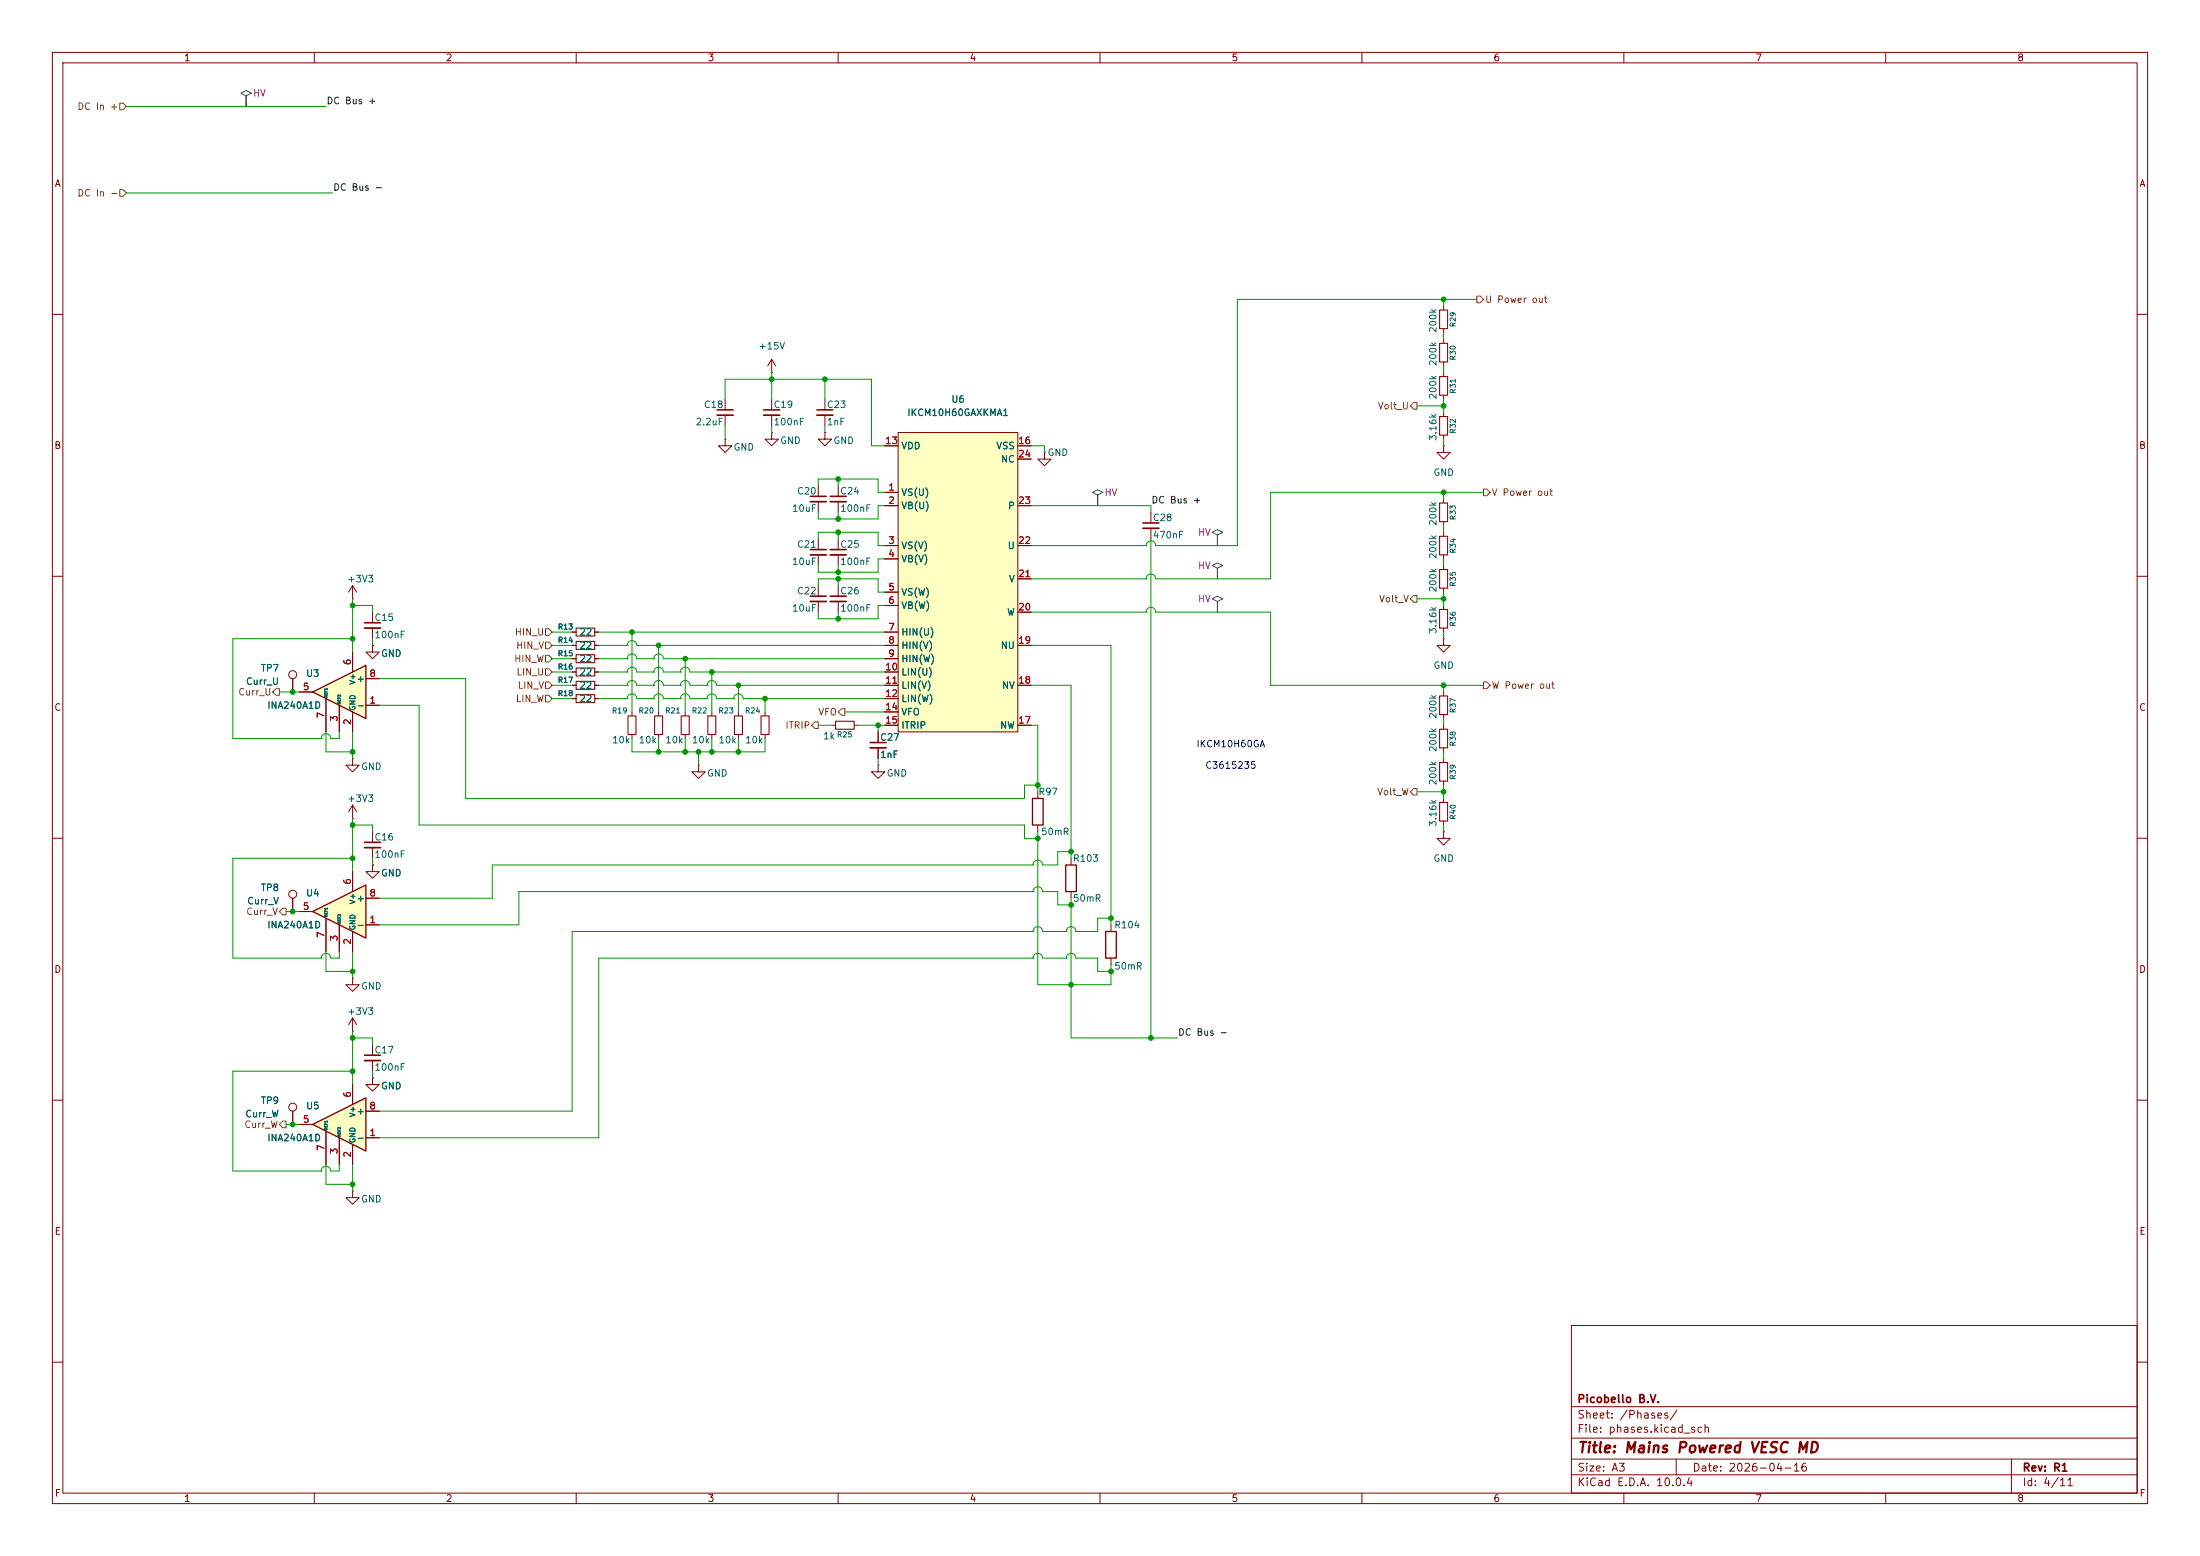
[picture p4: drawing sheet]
<svg xmlns="http://www.w3.org/2000/svg" width="420mm" height="297mm" viewBox="0 0 420 297" stroke-linecap="round" stroke-linejoin="round" font-family="sans-serif">
<g fill="none" stroke="#840000" stroke-width=".19">
<path d="M10 10h400v277h-400zM12 12h396v273h-396zM60 10v2M110 10v2M160 10v2M210 10v2M260 10v2M310 10v2M360 10v2M10 60h2M408 60h2M156.2 92.7v2"/>
<path d="M156.2 95.8v2M160 92.7v2M160 95.8v2M10 110h2M156.2 102.9v2M156.2 105.9v2.1M156.2 111.8v2M156.2 114.8v2M160 102.9v2M160 105.9v2.1M160 111.8v2M160 114.8v2"/>
<path d="M275.6 115.6v.7M275.6 119.9v.8M408 110h2M275.6 121.9v1.3h-1.3l1.3 1.3 1.3-1.3h-1.3M275.6 121.9h.1M275.6 132.1v.7M275.6 136.4v.8M275.6 138.4v.8M10 160h2M133.3 146.1v1.2h-1.2l1.2 1.3 1.3-1.3h-1.3M133.3 146.1h.1M275.6 142.7v.8"/>
<path d="M275.6 144.8v.7M275.6 149.1v.8M275.6 152.4v.8M275.6 156.7v.8M408 160h2M204.5 163.8v1.3M204.5 170.2v1.3M212.1 176.5v1.3M212.1 182.9v1.3M10 210h2M408 210h2M300 253h108v32h-108z"/>
<path d="M10 260h2M300 278.5h108M300 274.5h108M300 268.5h108M320 278.5v3M384 278.5v6.5M408 260h2M60 285v2M110 285v2M160 285v2M210 285v2M260 285v2"/>
<path d="M300 281.5h108M310 285v2M360 285v2"/>
</g>
<path d="M154.7 94.7h3M158.5 94.7h3M154.7 113.8h3M154.7 104.9h3M158.5 113.8h3M158.5 104.9h3" fill="none" stroke="#840000" stroke-width=".3"/>
<path d="M154.7 95.8h3M158.5 95.8h3M154.7 114.8h3M154.7 105.9h3M158.5 114.8h3M158.5 105.9h3" fill="none" stroke="#840000" stroke-width=".33"/>
<path d="M203.5 165.1h2v5.1h-2zM211.1 177.8h2v5.1h-2z" fill="none" stroke="#840000" stroke-width=".25"/>
<path d="M274.8 116.3h1.6v3.6h-1.6zM274.8 139.2h1.6v3.5h-1.6zM274.8 132.8h1.6v3.6h-1.6zM274.8 153.2h1.6v3.5h-1.6zM274.8 145.5h1.6v3.6h-1.6z" fill="none" stroke="#840000" stroke-width=".2"/>
<path d="M171.4 82.6h22.9v57.1h-22.9z" fill="#ffffc2"/>
<g fill="none" stroke="#840000" stroke-width=".19">
<path d="M138.4 76.2v2M138.4 79.2v2.1M147.3 71.1h.1M147.3 68.6v2.5M147.3 76.2v2M147.3 79.2v2.1M147.3 68.6l-.7 1.3M147.3 68.6l.8 1.3M157.5 76.2v2M157.5 79.2v2.1M138.4 83.8v1.3h-1.2l1.2 1.3 1.3-1.3h-1.3M138.4 83.8h.1"/>
<path d="M147.3 82.6v1.2h-1.3l1.3 1.3 1.3-1.3h-1.3M147.3 82.6h.1M157.5 82.6v1.2h-1.3l1.3 1.3 1.2-1.3h-1.2M157.5 82.6h.1M168.9 94h2.5M168.9 96.5h2.5M168.9 85.1h2.5M171.4 82.6h22.9v57.1h-22.9zM194.3 96.5h2.5M194.3 85.1h2.5M194.3 87.6h2.5M199.4 86.4v1.2h-1.3l1.3 1.3 1.3-1.3h-1.3"/>
<path d="M199.4 86.4h.1M168.9 104.1h2.5M168.9 106.7h2.5M168.9 113h2.5M168.9 115.6h2.5M194.3 104.1h2.5M194.3 116.8h2.5M194.3 110.5h2.5M275.6 101.6v.8M275.6 105.9v.8M275.6 108v.7M275.6 112.3v.7"/>
<path d="M55.9 129.5v2.6M167.6 139.7v2M168.9 120.7h2.5M168.9 123.2h2.5M168.9 125.7h2.5M168.9 128.3h2.5M168.9 130.8h2.5M168.9 133.4h2.5M168.9 135.9h2.5M168.9 138.4h2.5M194.3 123.2h2.5M194.3 130.8h2.5"/>
<path d="M194.3 138.4h2.5M167.6 146.1v1.2h-1.2l1.2 1.3 1.3-1.3h-1.3M167.6 146.1h.1M167.6 142.7v2.1M67.3 196.9h.1M67.3 186.7v1.3h-1.3l1.3 1.2 1.3-1.2h-1.3M67.3 186.7h.1M67.3 194.3l-.8 1.3M67.3 194.3l.8 1.3M67.3 194.3v2.6M71.1 199.4v2M71.1 205.7v1.3h-1.3l1.3 1.3 1.3-1.3h-1.3"/>
<path d="M71.1 205.7h.1M71.1 202.4v2.1"/>
<circle cx="55.9" cy="128.8" r=".76"/>
</g>
<path d="M136.9 78.2h3.1M145.8 78.2h3M156 78.2h3M166.1 141.7h3.1M69.6 201.4h3" fill="none" stroke="#840000" stroke-width=".3"/>
<path d="M136.9 79.2h3.1M145.8 79.2h3M156 79.2h3M166.1 142.7h3.1M69.6 202.4h3" fill="none" stroke="#840000" stroke-width=".33"/>
<path d="M274.8 108.7h1.6v3.6h-1.6zM274.8 102.4h1.6v3.5h-1.6z" fill="none" stroke="#840000" stroke-width=".2"/>
<path d="M59.7 174l10.1-5.1v10.2z" fill="#ffffc2"/>
<path d="M59.7 174l10.1-5.1v10.2z" fill="none" stroke="#840000" stroke-width=".25"/>
<g fill="none" stroke="#840000" stroke-width=".19">
<path d="M67.3 114.3h.1M67.3 111.8v2.5M67.3 111.8l-.8 1.2M67.3 111.8l.8 1.2M71.1 116.8v2.1M71.1 119.9v2M71.1 123.2v1.3h-1.3l1.3 1.2 1.3-1.2h-1.3M71.1 123.2h.1M109.2 128.3h.8M109.2 130.8h.8M109.2 133.4h.8M109.2 123.2h.8"/>
<path d="M109.2 120.7h.8M109.2 125.7h.8M113.5 128.3h.8M113.5 130.8h.8M113.5 133.4h.8M113.5 123.2h.8M113.5 120.7h.8M113.5 125.7h.8M275.6 158.8v1.2h-1.3l1.3 1.3 1.3-1.3h-1.3M275.6 158.8h.1M55.9 171.5v2.5M57.1 174h2.6"/>
<path d="M62.2 175.3v6.3M64.8 176.5v5.1M67.3 166.4v3.8M67.3 177.8v3.8M69.8 176.5h2.6M69.8 171.5h2.6M71.1 165.1v1.3h-1.3l1.3 1.2 1.3-1.2h-1.3M71.1 165.1h.1"/>
<circle cx="55.9" cy="170.7" r=".76"/>
</g>
<path d="M110 119.9h3.5v1.5h-3.5zM110 127.5h3.5v1.5h-3.5zM110 130h3.5v1.6h-3.5zM110 132.6h3.5v1.5h-3.5zM110 122.4h3.5v1.6h-3.5zM110 125h3.5v1.5h-3.5z" fill="none" stroke="#840000" stroke-width=".2"/>
<path d="M69.6 118.9h3" fill="none" stroke="#840000" stroke-width=".3"/>
<path d="M69.6 119.9h3" fill="none" stroke="#840000" stroke-width=".33"/>
<path d="M59.7 132.1l10.1-5.1v10.2z" fill="#ffffc2"/>
<path d="M59.7 132.1l10.1-5.1v10.2z" fill="none" stroke="#840000" stroke-width=".25"/>
<g fill="none" stroke="#840000" stroke-width=".19">
<path d="M57.1 132.1h2.6M62.2 133.4v6.3M64.8 134.6v5.1M67.3 124.5v3.8M67.3 135.9v3.8M69.8 134.6h2.6M69.8 129.5h2.6M120.6 135.9v.8M67.3 156.2h.1M67.3 144.8v1.3h-1.3l1.3 1.2 1.3-1.2h-1.3M67.3 144.8h.1M67.3 153.7v2.5"/>
<path d="M67.3 153.7l-.8 1.2M67.3 153.7l.8 1.2M71.1 158.8v2M120.6 140.2v.8M71.1 161.8v2M55.9 212.1v2.5"/>
<circle cx="55.9" cy="211.3" r=".76"/>
</g>
<path d="M69.6 160.8h3" fill="none" stroke="#840000" stroke-width=".3"/>
<path d="M69.6 161.8h3" fill="none" stroke="#840000" stroke-width=".33"/>
<path d="M119.9 136.7h1.5v3.5h-1.5z" fill="none" stroke="#840000" stroke-width=".2"/>
<path d="M59.7 214.6l10.1-5v10.1z" fill="#ffffc2"/>
<path d="M197.1 152.4h2v5.1h-2zM59.7 214.6l10.1-5v10.1z" fill="none" stroke="#840000" stroke-width=".25"/>
<g fill="none" stroke="#840000" stroke-width=".19">
<path d="M275.6 58.4v.8M275.6 62.7v.8M275.6 64.8v.7M275.6 69.1v.8M275.6 71.1v.8M275.6 75.4v.8M275.6 78.7v.8M168.9 94h2.5M168.9 96.5h2.5M168.9 85.1h2.5M194.3 96.5h2.5M194.3 85.1h2.5"/>
<path d="M194.3 87.6h2.5M219.7 97.8v2M275.6 85.1v1.3h-1.3l1.3 1.2 1.3-1.2h-1.3M275.6 85.1h.1M275.6 83.1v.7M275.6 95.3v.7M275.6 99.6v.7M168.9 104.1h2.5M168.9 106.7h2.5M168.9 113h2.5M168.9 115.6h2.5M194.3 104.1h2.5"/>
<path d="M194.3 116.8h2.5M194.3 110.5h2.5M219.7 100.8v2.1M55.9 129.5v2.6M57.1 132.1h2.6M62.2 133.4v6.3M64.8 134.6v5.1M67.3 124.5v3.8M67.3 135.9v3.8M69.8 134.6h2.6M69.8 129.5h2.6M71.1 123.2h.1"/>
<path d="M109.2 120.7h.8M109.2 123.2h.8M109.2 125.7h.8M109.2 128.3h.8M109.2 130.8h.8M109.2 133.4h.8M113.5 120.7h.8M113.5 123.2h.8M113.5 125.7h.8M113.5 128.3h.8M113.5 130.8h.8M113.5 133.4h.8"/>
<path d="M125.7 135.9v.8M130.8 135.9v.8M135.9 135.9v.8M141 135.9v.8M146 135.9v.8M158.7 138.4h.8M163.1 138.4h.7M167.6 139.7v2M168.9 138.4h2.5M168.9 120.7h2.5M168.9 123.2h2.5M168.9 125.7h2.5"/>
<path d="M168.9 128.3h2.5M168.9 130.8h2.5M168.9 133.4h2.5M168.9 135.9h2.5M194.3 138.4h2.5M194.3 123.2h2.5M194.3 130.8h2.5M125.7 140.2v.8M130.8 140.2v.8M135.9 140.2v.8M141 140.2v.8M146 140.2v.8"/>
<path d="M167.6 142.7v2.1M198.1 151.1v1.3M198.1 157.5v1.3M55.9 171.5v2.5M57.1 174h2.6M62.2 175.3v6.3M64.8 176.5v5.1M67.3 166.4v3.8M67.3 177.8v3.8M69.8 176.5h2.6M69.8 171.5h2.6M71.1 165.1h.1"/>
<path d="M55.9 212.1v2.5M57.1 214.6h2.6M62.2 215.9v6.3M64.8 217.2v5M67.3 207v3.8M67.3 218.4v3.8M69.8 217.2h2.6M69.8 212.1h2.6M71.1 205.7h.1M67.3 227.3v1.3h-1.3l1.3 1.3 1.3-1.3h-1.3M67.3 227.3h.1"/>
</g>
<path d="M218.2 99.8h3" fill="none" stroke="#840000" stroke-width=".3"/>
<path d="M218.2 100.8h3" fill="none" stroke="#840000" stroke-width=".33"/>
<path d="M274.8 59.2h1.6v3.5h-1.6zM274.8 79.5h1.6v3.6h-1.6zM274.8 65.5h1.6v3.6h-1.6zM274.8 71.9h1.6v3.5h-1.6zM274.8 96h1.6v3.6h-1.6zM125 136.7h1.5v3.5h-1.5zM130 136.7h1.6v3.5h-1.6zM135.1 136.7h1.6v3.5h-1.6zM140.2 136.7h1.5v3.5h-1.5zM145.3 136.7h1.5v3.5h-1.5zM159.5 137.7h3.6v1.5h-3.6z" fill="none" stroke="#840000" stroke-width=".2"/>
<path d="M46 17.8l1-.5 1 .5-1 .5v2v-2zM208.5 94l1-.5 1.1 .5-1.1 .5v2v-2zM231.4 108l1-.6 1 .6-1 .5v2v-2zM231.4 114.3l1-.5 1 .5-1 .5v2v-2zM231.4 101.6l1-.5 1 .5-1 .5v2v-2z" fill="none" stroke="#484848" stroke-width=".19"/>
<g fill="none" stroke="#725600" stroke-width=".19">
<path d="M22.9 19.7h.6l.6 .6-.6 .7h-.6zM22.9 36.2h.6l.6 .6-.6 .7h-.6zM281.9 56.5h.7l.6 .7-.6 .6h-.7zM269.2 77.5l.7-.7h.6v1.3h-.6zM283.2 93.3h.6l.7 .7-.7 .6h-.6zM269.2 114.3l.7-.6h.6v1.2h-.6zM52.7 131.4h.6v1.3h-.6l-.6-.6zM104.1 125.1h.7l.6 .6-.6 .7h-.7zM104.1 122.6h.7l.6 .6-.6 .6h-.7zM104.1 130.2h.7l.6 .6-.6 .6h-.7zM104.1 120h.7l.6 .7-.6 .6h-.7zM104.1 127.6h.7l.6 .7-.6 .6h-.7z"/>
<path d="M104.1 132.7h.7l.6 .7-.6 .6h-.7zM154.9 138.4l.7-.6h.6v1.3h-.6zM160.7 135.3h.6v1.2h-.6l-.7-.6zM283.2 130.2h.6l.7 .6-.7 .6h-.6zM269.2 151.1l.7-.6h.6v1.3h-.6zM54 173.4h.6v1.2h-.6l-.7-.6zM54 214h.6v1.3h-.6l-.7-.7z"/>
</g>
<g fill="none" stroke="#009600" stroke-width=".19">
<path d="M24.1 36.8h39.4M24.1 20.3h38.1M275.6 57.2v1.2M281.9 57.2h-45.7v46.9h-15.6a.91 .91 0 0 0-.9-.9 .91 .91 0 0 0-.9 .9M138.4 76.2v-3.8h28v12.7h2.5M147.3 71.1v5.1M157.5 72.4v3.8M270.5 77.5h5.1M275.6 63.5v1.3M275.6 69.9v1.2M275.6 76.2v2.5M138.4 81.3v2.5"/>
<path d="M147.3 81.3v1.3M156.2 92.7v-1.3h11.4v2.6h1.3M157.5 81.3v1.3M160 91.4v1.3M160 97.8v1.3M168.9 96.5h-1.3v2.6h-11.4v-1.3M196.8 96.5h22.9v1.3M196.8 85.1h2.6v1.3M275.6 83.8v1.3M275.6 94v1.3M283.2 94h-40.6v16.5h-22a.91 .91 0 0 0-.9-.9 .91 .91 0 0 0-.9 .9M67.3 114.3v10.2"/>
<path d="M67.3 115.6h3.8v1.2M156.2 102.9v-1.3h11.4v2.5h1.3M156.2 111.8v-1.3h11.4v2.5h1.3M160 101.6v1.3M160 108v1.2M160 110.5v1.3M160 116.8v1.3M168.9 106.7h-1.3v2.5h-11.4v-1.2M168.9 115.6h-1.3v2.5h-11.4v-1.3M196.8 104.1h22M196.8 110.5h22M196.8 116.8h22"/>
<path d="M218.8 104.1h.1M218.8 110.5h.1M218.8 116.8h.1M218.8 116.8a.91 .91 0 0 1 .9-.9 .91 .91 0 0 1 .9 .9h22v14h40.6M219.7 102.9v95.2M270.5 114.3h5.1M275.6 100.3v1.3M275.6 106.7v1.3M275.6 113v2.6M53.3 132.1h3.8M62.2 139.7v3.8h5.1M64.8 139.7v1.3h-1.7a.91 .91 0 0 0-.9-.9 .91 .91 0 0 0-.9 .9"/>
<path d="M67.3 139.7v5.1M67.3 121.9h-22.9v19.1h16.9M71.1 121.9v1.3M72.4 129.5h16.5v22.9h106.7v-2.5h2.5M72.4 134.6h7.6v22.9h115.6v2.5h2.5M105.4 125.7h3.8M105.4 133.4h3.8M105.4 128.3h3.8M105.4 123.2h3.8M105.4 130.8h3.8M105.4 120.7h3.8M114.3 125.7h5.4"/>
<path d="M114.3 133.4h5.4M114.3 128.3h5.4M114.3 123.2h5.4M114.3 130.8h5.4M114.3 120.7h54.6M119.7 133.4h.1M119.7 133.4a.91 .91 0 0 1 .9-1 .91 .91 0 0 1 1 1h3.2M119.7 128.3h.1M119.7 128.3a.91 .91 0 0 1 .9-.9 .91 .91 0 0 1 1 .9h3.2M119.7 123.2h.1M119.7 123.2a.91 .91 0 0 1 .9-.9 .91 .91 0 0 1 1 .9h47.3M119.7 130.8h.1"/>
<path d="M119.7 130.8a.91 .91 0 0 1 .9-.9 .91 .91 0 0 1 1 .9h3.2M119.7 125.7h.1M119.7 125.7a.91 .91 0 0 1 .9-.9 .91 .91 0 0 1 1 .9h3.2M120.6 120.7v15.2M124.8 133.4h.1M124.8 133.4a.91 .91 0 0 1 .9-1 .91 .91 0 0 1 .9 1h3.3M124.8 128.3h.1M124.8 128.3a.91 .91 0 0 1 .9-.9 .91 .91 0 0 1 .9 .9h3.3M124.8 130.8h.1M124.8 130.8a.91 .91 0 0 1 .9-.9 .91 .91 0 0 1 .9 .9h3.3M124.8 125.7h.1M124.8 125.7a.91 .91 0 0 1 .9-.9 .91 .91 0 0 1 .9 .9h42.3"/>
<path d="M125.7 123.2v12.7M129.9 133.4h.1M129.9 133.4a.91 .91 0 0 1 .9-1 .91 .91 0 0 1 .9 1h3.3M129.9 128.3h.1M129.9 128.3a.91 .91 0 0 1 .9-.9 .91 .91 0 0 1 .9 .9h37.2M129.9 130.8h.1M129.9 130.8a.91 .91 0 0 1 .9-.9 .91 .91 0 0 1 .9 .9h3.3M130.8 125.7v10.2M135 133.4h.1M135 133.4a.91 .91 0 0 1 .9-1 .91 .91 0 0 1 .9 1h3.3M135 130.8h.1M135 130.8a.91 .91 0 0 1 .9-.9 .91 .91 0 0 1 .9 .9h32.1"/>
<path d="M135.9 128.3v7.6M140.1 133.4h.1M140.1 133.4a.91 .91 0 0 1 .9-1 .91 .91 0 0 1 .9 1h27M141 130.8v5.1M146 133.4v2.5M156.2 138.4h2.5M161.3 135.9h7.6M163.8 138.4h5.1M167.6 138.4v1.3M196.8 138.4h1.3v12.7M196.8 123.2h15.3v53.3M196.8 130.8h7.7v33"/>
<path d="M275.6 120.7v1.2M275.6 130.8v1.3M275.6 137.2v1.2M61.3 141h.1M67.3 156.2v10.2M67.3 157.5h3.8v1.3M120.6 141v2.5h25.4v-2.5M125.7 141v2.5M130.8 141v2.5M133.3 143.5v2.6M135.9 141v2.5M141 141v2.5"/>
<path d="M167.6 144.8v1.3M198.1 158.8v29.2h14v-3.8M270.5 151.1h5.1M275.6 143.5v1.3M275.6 149.9v2.5M275.6 157.5v1.3M54.6 174h2.5M67.3 163.8h-22.9v19.1h16.9M71.1 163.8v1.3M197.2 177.8h.1M197.2 177.8a.91 .91 0 0 1 .9-.9 .91 .91 0 0 1 .9 .9h4.6M197.2 165.1h.1"/>
<path d="M197.2 170.2h.1M197.2 170.2a.91 .91 0 0 1 .9-.9 .91 .91 0 0 1 .9 .9h2.9v2.5h2.6M197.2 177.8h-88v34.3h-36.8M197.2 165.1h-103.2v6.4h-21.6M197.2 170.2h-98.1v6.3h-26.7M203.6 177.8h.1M204.5 162.6h-2.6v2.5h-2.9a.91 .91 0 0 0-.9-.9 .91 .91 0 0 0-.9 .9M204.5 171.5v26.6h20.3M212.1 175.3h-2.6v2.5h-4.1a.91 .91 0 0 0-.9-.9 .91 .91 0 0 0-.9 .9M61.3 182.9h.1M62.2 181.6v3.8h5.1M64.8 181.6v1.3h-1.7a.91 .91 0 0 0-.9-.9 .91 .91 0 0 0-.9 .9"/>
<path d="M67.3 181.6v5.1M67.3 196.9v10.1M67.3 198.1h3.8v1.3M197.2 182.9h.1M197.2 182.9a.91 .91 0 0 1 .9-.9 .91 .91 0 0 1 .9 .9h4.6M197.2 182.9h-82.9v34.3h-41.9M203.6 182.9h.1M203.6 182.9a.91 .91 0 0 1 .9-.9 .91 .91 0 0 1 .9 .9h4.1v2.5h2.6M54.6 214.6h2.5M67.3 204.5h-22.9v19h16.9M71.1 204.5v1.2M61.3 223.5h.1"/>
<path d="M62.2 222.2v3.9h5.1M64.8 222.2v1.3h-1.7a.91 .91 0 0 0-.9-.9 .91 .91 0 0 0-.9 .9M67.3 222.2v5.1"/>
</g>
<g fill="#009600" stroke="#009600" stroke-width=".19">
<circle cx="141" cy="130.8" r=".46"/>
<circle cx="135.9" cy="128.3" r=".46"/>
<circle cx="130.8" cy="125.7" r=".46"/>
<circle cx="125.7" cy="143.5" r=".46"/>
<circle cx="275.6" cy="57.2" r=".46"/>
<circle cx="275.6" cy="94" r=".46"/>
<circle cx="275.6" cy="77.5" r=".46"/>
<circle cx="212.1" cy="175.3" r=".46"/>
<circle cx="219.7" cy="198.1" r=".46"/>
<circle cx="204.5" cy="172.7" r=".46"/>
<circle cx="204.5" cy="188" r=".46"/>
<circle cx="212.1" cy="185.4" r=".46"/>
<circle cx="167.6" cy="138.4" r=".46"/>
<circle cx="160" cy="118.1" r=".46"/>
<circle cx="160" cy="101.6" r=".46"/>
<circle cx="160" cy="99.1" r=".46"/>
<circle cx="160" cy="110.5" r=".46"/>
<circle cx="160" cy="109.2" r=".46"/>
<circle cx="198.1" cy="149.9" r=".46"/>
<circle cx="157.5" cy="72.4" r=".46"/>
<circle cx="160" cy="91.4" r=".46"/>
<circle cx="147.3" cy="72.4" r=".46"/>
<circle cx="204.5" cy="162.6" r=".46"/>
<circle cx="198.1" cy="160" r=".46"/>
<circle cx="275.6" cy="130.8" r=".46"/>
<circle cx="275.6" cy="151.1" r=".46"/>
<circle cx="275.6" cy="114.3" r=".46"/>
<circle cx="67.3" cy="198.1" r=".46"/>
<circle cx="67.3" cy="226.1" r=".46"/>
<circle cx="67.3" cy="204.5" r=".46"/>
<circle cx="55.9" cy="214.6" r=".46"/>
<circle cx="146" cy="133.4" r=".46"/>
<circle cx="133.3" cy="143.5" r=".46"/>
<circle cx="135.9" cy="143.5" r=".46"/>
<circle cx="141" cy="143.5" r=".46"/>
<circle cx="130.8" cy="143.5" r=".46"/>
<circle cx="67.3" cy="163.8" r=".46"/>
<circle cx="67.3" cy="143.5" r=".46"/>
<circle cx="67.3" cy="157.5" r=".46"/>
<circle cx="55.9" cy="132.1" r=".46"/>
<circle cx="67.3" cy="121.9" r=".46"/>
<circle cx="67.3" cy="115.6" r=".46"/>
<circle cx="125.7" cy="123.2" r=".46"/>
<circle cx="120.6" cy="120.7" r=".46"/>
<circle cx="67.3" cy="185.4" r=".46"/>
<circle cx="55.9" cy="174" r=".46"/>
</g>
<text font-size="2" fill="#840000" x="301" y="277.8">Title: Mains Powered VESC MD</text>
<g font-size="1.5" fill="#840000">
<text x="301" y="268.1">Picobello B.V.</text>
<text x="301" y="273.8">File: phases.kicad_sch</text>
<text x="301" y="271.1">Sheet: /Phases/</text>
<text x="301" y="281.2">Size: A3</text>
<text x="323" y="281.2">Date: 2026-04-16</text>
<text x="386" y="281.2">Rev: R1</text>
<text x="301" y="284">KiCad E.D.A. 10.0.4</text>
<text x="386" y="284">Id: 4/11</text>
</g>
<g font-size="1.3" fill="#840000">
<text x="35" y="12">1</text>
<text x="85" y="12">2</text>
<text x="135" y="12">3</text>
<text x="185" y="12">4</text>
<text x="235" y="12">5</text>
<text x="285" y="12">6</text>
<text x="335" y="12">7</text>
<text x="385" y="12">8</text>
<text x="10.3" y="36">A</text>
<text x="408.3" y="36">A</text>
<text x="10.3" y="86">B</text>
<text x="408.2" y="86">B</text>
<text x="10.3" y="136">C</text>
<text x="408.2" y="136">C</text>
<text x="10.3" y="186">D</text>
<text x="408.2" y="186">D</text>
<text x="10.3" y="236">E</text>
<text x="408.3" y="236">E</text>
<text x="10.3" y="286">F</text>
<text x="35" y="287">1</text>
<text x="85" y="287">2</text>
<text x="135" y="287">3</text>
<text x="185" y="287">4</text>
<text x="235" y="287">5</text>
<text x="285" y="287">6</text>
<text x="335" y="287">7</text>
<text x="385" y="287">8</text>
<text x="408.3" y="286">F</text>
</g>
<g font-size="1.3" fill="#725600">
<text x="14.7" y="21.3">DC In +</text>
<text x="14.7" y="37.8">DC In -</text>
<text x="283.4" y="58.1">U Power out</text>
<text x="262.9" y="78.4">Volt_U</text>
<text x="284.7" y="95">V Power out</text>
<text x="263.2" y="115.3">Volt_V</text>
<text x="98.2" y="121.6">HIN_U</text>
<text x="98.4" y="124.2">HIN_V</text>
<text x="98.1" y="126.7">HIN_W</text>
<text x="98.5" y="129.2">LIN_U</text>
<text x="98.7" y="131.8">LIN_V</text>
<text x="284.7" y="131.8">W Power out</text>
<text x="45.4" y="133.1">Curr_U</text>
<text x="98.4" y="134.3">LIN_W</text>
<text x="156.1" y="136.9">VFO</text>
<text x="149.8" y="139.4">ITRIP</text>
<text x="262.8" y="152.1">Volt_W</text>
<text x="46.9" y="175">Curr_V</text>
<text x="46.5" y="215.6">Curr_W</text>
</g>
<g font-size="1.3" fill="#840084">
<text x="48.2" y="18.8">HV</text>
<text x="210.8" y="95">HV</text>
<text x="228.6" y="102.6">HV</text>
<text x="228.6" y="108.9">HV</text>
<text x="228.6" y="115.3">HV</text>
</g>
<g font-size="1.3" fill="#0f0f0f">
<text x="62.2" y="20.2">DC Bus +</text>
<text x="63.5" y="36.7">DC Bus -</text>
<text x="219.7" y="96.4">DC Bus +</text>
<text x="224.8" y="198">DC Bus -</text>
</g>
<g font-size="1.3" fill="#006464">
<text x="274.5" y="63.6" transform="rotate(-90 274.5 63.6)">200k</text>
<text x="144.7" y="67">+15V</text>
<text x="274.5" y="70" transform="rotate(-90 274.5 70)">200k</text>
<text x="181.5" y="77.2">U6</text>
<text x="274.5" y="76.3" transform="rotate(-90 274.5 76.3)">200k</text>
<text x="132.7" y="81.5">2.2uF</text>
<text x="134.3" y="78.2">C18</text>
<text x="147.6" y="81.5">100nF</text>
<text x="147.6" y="78.2">C19</text>
<text x="157.7" y="81.5">1nF</text>
<text x="157.7" y="78.2">C23</text>
<text x="173.1" y="79.7">IKCM10H60GAXKMA1</text>
<text x="139.9" y="86.3">GND</text>
<text x="148.8" y="85">GND</text>
<text x="159" y="85">GND</text>
<text x="172" y="86.1">VDD</text>
<text x="190.1" y="86.1">VSS</text>
<text x="191" y="88.6">NC</text>
<text x="199.9" y="87.3">GND</text>
<text x="274.5" y="84.3" transform="rotate(-90 274.5 84.3)">3.16k</text>
<text x="152.1" y="94.7">C20</text>
<text x="160.3" y="94.7">C24</text>
<text x="172" y="95">VS(U)</text>
<text x="273.6" y="91.1">GND</text>
<text x="151.1" y="98">10uF</text>
<text x="160.3" y="98">100nF</text>
<text x="172" y="97.5">VB(U)</text>
<text x="192.3" y="97.5">P</text>
<text x="220" y="99.8">C28</text>
<text x="274.5" y="100.5" transform="rotate(-90 274.5 100.5)">200k</text>
<text x="152.1" y="104.9">C21</text>
<text x="160.3" y="104.9">C25</text>
<text x="172" y="105.1">VS(V)</text>
<text x="172" y="107.7">VB(V)</text>
<text x="192.3" y="105.1">U</text>
<text x="220" y="103.1">470nF</text>
<text x="274.5" y="106.8" transform="rotate(-90 274.5 106.8)">200k</text>
<text x="66.2" y="111.5">+3V3</text>
<text x="151.1" y="108.2">10uF</text>
<text x="152.1" y="113.7">C22</text>
<text x="160.3" y="108.2">100nF</text>
<text x="160.3" y="113.7">C26</text>
<text x="192.5" y="111.5">V</text>
<text x="274.5" y="113.2" transform="rotate(-90 274.5 113.2)">200k</text>
<text x="71.4" y="118.8">C15</text>
<text x="151.1" y="117">10uF</text>
<text x="160.3" y="117">100nF</text>
<text x="172" y="114">VS(W)</text>
<text x="172" y="116.5">VB(W)</text>
<text x="192.1" y="117.8">W</text>
<text x="71.4" y="122.1">100nF</text>
<text x="72.6" y="125.7">GND</text>
<text x="110.5" y="124.2">22</text>
<text x="110.5" y="121.6">22</text>
<text x="172" y="121.6">HIN(U)</text>
<text x="172" y="124.2">HIN(V)</text>
<text x="190.9" y="124.2">NU</text>
<text x="274.5" y="121.1" transform="rotate(-90 274.5 121.1)">3.16k</text>
<text x="46.8" y="131">Curr_U</text>
<text x="49.7" y="128.5">TP7</text>
<text x="58.3" y="129.5">U3</text>
<text x="67.9" y="130.5">+</text>
<text x="110.5" y="129.2">22</text>
<text x="110.5" y="131.8">22</text>
<text x="110.5" y="126.7">22</text>
<text x="172" y="126.7">HIN(W)</text>
<text x="172" y="129.2">LIN(U)</text>
<text x="172" y="131.8">LIN(V)</text>
<text x="191.2" y="131.8">NV</text>
<text x="273.6" y="128">GND</text>
<text x="50.9" y="135.6">INA240A1D</text>
<text x="67.9" y="135.6">-</text>
<text x="110.5" y="134.3">22</text>
<text x="172" y="134.3">LIN(W)</text>
<text x="172" y="136.9">VFO</text>
<text x="274.5" y="137.3" transform="rotate(-90 274.5 137.3)">200k</text>
<text x="116.7" y="142.2">10k</text>
<text x="121.8" y="142.2">10k</text>
<text x="126.9" y="142.2">10k</text>
<text x="132" y="142.2">10k</text>
<text x="137.1" y="142.2">10k</text>
<text x="142.1" y="142.2">10k</text>
<text x="157" y="141.4">1k</text>
<text x="167.9" y="141.7">C27</text>
<text x="172" y="139.4">ITRIP</text>
<text x="190.8" y="139.4">NW</text>
<text x="274.5" y="143.7" transform="rotate(-90 274.5 143.7)">200k</text>
<text x="68.8" y="147.3">GND</text>
<text x="134.9" y="148.5">GND</text>
<text x="167.9" y="145">1nF</text>
<text x="169.2" y="148.5">GND</text>
<text x="66.2" y="153.4">+3V3</text>
<text x="198.1" y="152.1">R97</text>
<text x="274.5" y="150" transform="rotate(-90 274.5 150)">200k</text>
<text x="71.4" y="160.7">C16</text>
<text x="198.6" y="159.7">50mR</text>
<text x="274.5" y="157.9" transform="rotate(-90 274.5 157.9)">3.16k</text>
<text x="71.4" y="164">100nF</text>
<text x="72.6" y="167.6">GND</text>
<text x="204.7" y="164.8">R103</text>
<text x="273.6" y="164.8">GND</text>
<text x="47.1" y="172.9">Curr_V</text>
<text x="49.7" y="170.4">TP8</text>
<text x="58.3" y="171.4">U4</text>
<text x="67.9" y="172.4">+</text>
<text x="204.7" y="172.4">50mR</text>
<text x="50.9" y="177.5">INA240A1D</text>
<text x="67.9" y="177.5">-</text>
<text x="212.6" y="177.5">R104</text>
<text x="212.6" y="185.4">50mR</text>
<text x="68.8" y="189.2">GND</text>
<text x="66.2" y="194">+3V3</text>
<text x="71.4" y="201.4">C17</text>
<text x="71.4" y="204.7">100nF</text>
<text x="72.6" y="208.2">GND</text>
<text x="46.7" y="213.6">Curr_W</text>
<text x="49.7" y="211">TP9</text>
<text x="58.3" y="212">U5</text>
<text x="67.9" y="213.1">+</text>
<text x="50.9" y="218.1">INA240A1D</text>
<text x="67.9" y="218.1">-</text>
<text x="68.8" y="229.8">GND</text>
</g>
<g font-size="1.3" fill="#a90000">
<text x="168.9" y="85.1">13</text>
<text x="194.3" y="85.1">16</text>
<text x="194.3" y="87.6">24</text>
<text x="169.5" y="94">1</text>
<text x="169.5" y="96.5">2</text>
<text x="194.3" y="96.5">23</text>
<text x="169.5" y="104.1">3</text>
<text x="169.5" y="106.7">4</text>
<text x="194.3" y="104.1">22</text>
<text x="169.5" y="113">5</text>
<text x="194.3" y="110.5">21</text>
<text x="169.5" y="115.5">6</text>
<text x="194.3" y="116.8">20</text>
<text x="169.5" y="120.6">7</text>
<text x="169.5" y="123.2">8</text>
<text x="169.5" y="125.7">9</text>
<text x="194.3" y="123.2">19</text>
<text x="67.3" y="127.1" transform="rotate(-90 67.3 127.1)">6</text>
<text x="70.4" y="129.5">8</text>
<text x="168.9" y="128.2">10</text>
<text x="168.9" y="130.8">11</text>
<text x="194.3" y="130.8">18</text>
<text x="57.7" y="132.1">5</text>
<text x="62.2" y="137.2" transform="rotate(-90 62.2 137.2)">7</text>
<text x="64.7" y="137.9" transform="rotate(-90 64.7 137.9)">3</text>
<text x="70.4" y="134.6">1</text>
<text x="168.9" y="133.3">12</text>
<text x="168.9" y="135.9">14</text>
<text x="67.3" y="138.5" transform="rotate(-90 67.3 138.5)">2</text>
<text x="168.9" y="138.4">15</text>
<text x="194.3" y="138.4">17</text>
<text x="57.7" y="174">5</text>
<text x="67.3" y="169" transform="rotate(-90 67.3 169)">6</text>
<text x="70.4" y="171.4">8</text>
<text x="62.2" y="179.1" transform="rotate(-90 62.2 179.1)">7</text>
<text x="64.7" y="179.8" transform="rotate(-90 64.7 179.8)">3</text>
<text x="70.4" y="176.5">1</text>
<text x="67.3" y="180.4" transform="rotate(-90 67.3 180.4)">2</text>
<text x="67.3" y="209.6" transform="rotate(-90 67.3 209.6)">6</text>
<text x="57.7" y="214.6">5</text>
<text x="70.4" y="212.1">8</text>
<text x="62.2" y="219.8" transform="rotate(-90 62.2 219.8)">7</text>
<text x="64.7" y="220.4" transform="rotate(-90 64.7 220.4)">3</text>
<text x="67.3" y="221.1" transform="rotate(-90 67.3 221.1)">2</text>
<text x="70.4" y="217.1">1</text>
</g>
<g font-size="1.3" fill="#0000c2">
<text x="228.3" y="142.9">IKCM10H60GA</text>
<text x="230" y="147">C3615235</text>
</g>
<g font-size="1" fill="#006464">
<text x="278.1" y="62.6" transform="rotate(-90 278.1 62.6)">R29</text>
<text x="278.1" y="68.9" transform="rotate(-90 278.1 68.9)">R30</text>
<text x="278.1" y="75.3" transform="rotate(-90 278.1 75.3)">R31</text>
<text x="278.1" y="82.9" transform="rotate(-90 278.1 82.9)">R32</text>
<text x="278.1" y="99.4" transform="rotate(-90 278.1 99.4)">R33</text>
<text x="278.1" y="105.7" transform="rotate(-90 278.1 105.7)">R34</text>
<text x="278.1" y="112.1" transform="rotate(-90 278.1 112.1)">R35</text>
<text x="278.1" y="119.7" transform="rotate(-90 278.1 119.7)">R36</text>
<text x="106.4" y="123">R14</text>
<text x="106.4" y="120.4">R13</text>
<text x="106.4" y="125.5">R15</text>
<text x="68.1" y="130.8" transform="rotate(-90 68.1 130.8)">V+</text>
<text x="106.4" y="128">R16</text>
<text x="106.4" y="130.6">R17</text>
<text x="68.1" y="135.8" transform="rotate(-90 68.1 135.8)">GND</text>
<text x="106.4" y="133.1">R18</text>
<text x="116.7" y="136.4">R19</text>
<text x="121.8" y="136.4">R20</text>
<text x="126.9" y="136.4">R21</text>
<text x="132" y="136.4">R22</text>
<text x="137" y="136.4">R23</text>
<text x="142.1" y="136.4">R24</text>
<text x="278.1" y="136.2" transform="rotate(-90 278.1 136.2)">R37</text>
<text x="159.7" y="141">R25</text>
<text x="278.1" y="142.6" transform="rotate(-90 278.1 142.6)">R38</text>
<text x="278.1" y="148.9" transform="rotate(-90 278.1 148.9)">R39</text>
<text x="278.1" y="156.5" transform="rotate(-90 278.1 156.5)">R40</text>
<text x="68.1" y="172.7" transform="rotate(-90 68.1 172.7)">V+</text>
<text x="68.1" y="177.7" transform="rotate(-90 68.1 177.7)">GND</text>
<text x="68.1" y="213.3" transform="rotate(-90 68.1 213.3)">V+</text>
<text x="68.1" y="218.3" transform="rotate(-90 68.1 218.3)">GND</text>
</g>
<g font-size=".5" fill="#006464">
<text x="62.6" y="133.2" transform="rotate(-90 62.6 133.2)">REF1</text>
<text x="65.2" y="134.5" transform="rotate(-90 65.2 134.5)">REF2</text>
<text x="62.6" y="175.1" transform="rotate(-90 62.6 175.1)">REF1</text>
<text x="65.2" y="176.4" transform="rotate(-90 65.2 176.4)">REF2</text>
<text x="62.6" y="215.8" transform="rotate(-90 62.6 215.8)">REF1</text>
<text x="65.2" y="217" transform="rotate(-90 65.2 217)">REF2</text>
</g>
</svg>
